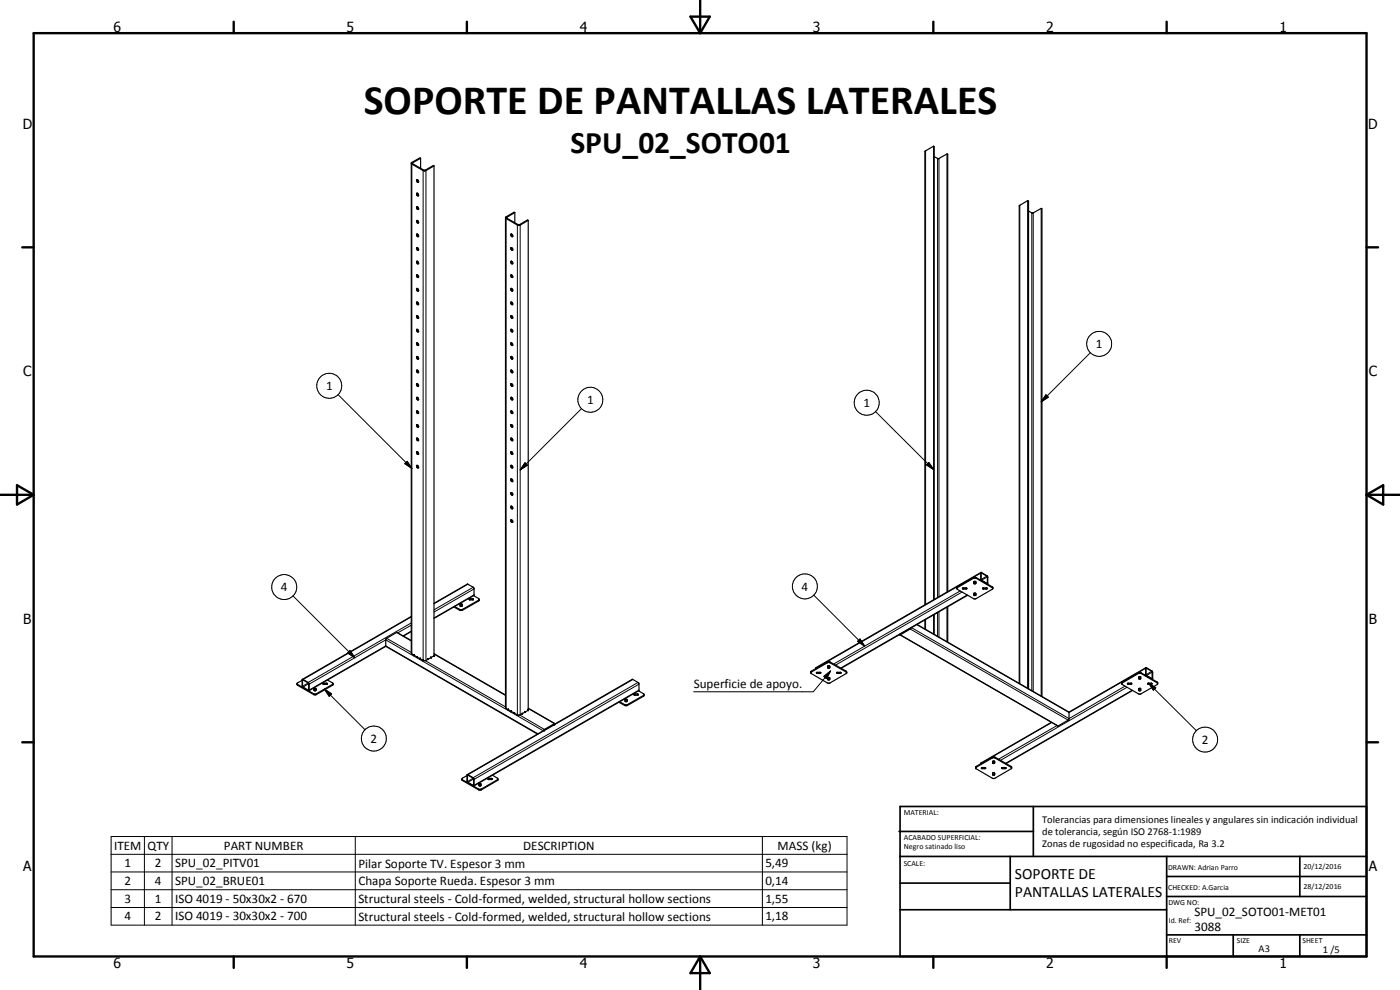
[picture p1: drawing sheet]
<svg xmlns="http://www.w3.org/2000/svg" width="420mm" height="297mm" viewBox="0 0 420 297" stroke-linecap="round" stroke-linejoin="round" font-family="sans-serif">
<g fill="none" stroke="#000" stroke-width=".35">
<path d="M123.4 49l3.9 2.3 2.9-1.5M125 58a.44 .44 0 0 1 .5 .3 .44 .44 0 0 1-.1 .5l-.4-.4zM125.1 53.9a.41 .41 0 0 0 0 .6 .41 .41 0 0 0 .5 0M125.1 58h.1M125.1 53.9h.1M125.2 53.9l.4 .6M125.2 58l.4 .7M125.2 53.9l.4 .7M126.2 47.5l-.2-.1-2.6 1.5v147.1l3.9 2.2h.5l2.4-1.4v-147M126.2 47.5l-2.4 1.4v.2l3.5 2 2.7-1.4 .2 .1M126.2 47.5v3M280.2 43.9l-2.6 1.6v136"/>
<path d="M280.2 43.9l.2 .1v135.9M280.2 43.9v136.1M284.2 46.2l-2.5 1.4-1.3-.6M284.2 46.2l.2 .1v131.2M284.2 46.2v131.5M125 78.4a.38 .38 0 0 1 .5 .3 .38 .38 0 0 1-.2 .5zM125 70.3a.38 .38 0 0 1 .5 .2 .38 .38 0 0 1-.2 .5zM125 66.2a.38 .38 0 0 1 .5 .2 .38 .38 0 0 1-.2 .5zM125.1 74.3a.41 .41 0 0 0 0 .5 .41 .41 0 0 0 .5 .1M125.1 74.3h.1M125.1 62.1a.41 .41 0 0 0 0 .5 .41 .41 0 0 0 .5 .1M125.2 62l.4 .7"/>
<path d="M125.2 74.3l.4 .6M125.2 62l-.1 .1M125.2 78.4l.4 .7M125.2 62.1l.1 .4 .3 .2M125.2 74.3l.1 .4 .3 .3M125.2 70.2l.4 .7M125.2 66.1l.1 .4 .3 .3M151.7 65.4l3.9 2.2 .5-.1 2.4-1.4M152 65.4h.1M152 65.2v.2M152.1 65.4l3.5 2 2.7-1.4 .2 .1M152.1 65.2h-.1"/>
<path d="M153.3 70.3l.4 .1 .2 .6a.47 .47 0 0 1-.5-.2 .47 .47 0 0 1-.1-.5zM153.3 74.3l.4 .1 .2 .7-.5-.3zM153.4 78.4l.3 .1 .2 .6a.49 .49 0 0 1-.5-.2 .49 .49 0 0 1 0-.5zM153.5 70.2l.4 .7M153.5 74.3l.4 .7M153.5 78.4l.4 .7M154.5 63.8l-.2-.1-2.6 1.6v147.1l3.9 2.2 .5-.1 2.4-1.4v-147M154.5 63.8l-2.4 1.4M154.5 63.8v3M308.4 60.2l-2.5 1.5v143.3M308.4 60.2l.3 .1v146.3M308.4 60.2v146.3"/>
<path d="M312.5 62.5l-2.5 1.4-1.3-.6M312.5 62.5l.2 .1v146.4M312.5 62.5v146.3M125 94.8a.38 .38 0 0 1 .5 .2 .38 .38 0 0 1-.2 .5zM125 98.8a.38 .38 0 0 1 .5 .3 .38 .38 0 0 1-.2 .5zM125 90.7a.51 .51 0 0 1 .5 .7l-.3-.1zM125 86.6a.44 .44 0 0 1 .5 .2 .44 .44 0 0 1-.1 .6l-.4-.4zM125.1 82.5l.1 .6 .3 .2 .1-.2M125.1 98.8h.1M125.1 90.6h.1M125.1 86.5h.1M125.1 82.5h.1"/>
<path d="M125.2 82.5l.4 .6M125.2 90.6l.1 .5 .3 .2M125.2 98.8l.4 .7M125.2 94.7l.1 .4 .3 .3M125.2 86.5l.4 .7M153.3 90.7l.5 .1v.6l-.4-.2zM153.3 94.8h.4l.2 .7a.47 .47 0 0 1-.5-.2 .47 .47 0 0 1-.1-.5zM153.4 82.5l.3 .1 .2 .6a.48 .48 0 0 1-.6-.2 .48 .48 0 0 1 .1-.5zM153.4 98.8l.5 .4v.4a.5 .5 0 0 1-.5-.2 .5 .5 0 0 1 0-.6zM153.5 86.5a.43 .43 0 0 0-.2 .6 .43 .43 0 0 0 .6 .2M153.5 82.5l.4 .6M153.5 86.5l.4 .7"/>
<path d="M153.5 90.6l.4 .7M153.5 94.7l.4 .7M153.5 98.8l.4 .7M153.5 86.5l.4 .4v.4M125 119.3a.38 .38 0 0 1 .5 .2 .38 .38 0 0 1-.2 .5zM125 115.2a.44 .44 0 0 1 .5 .2 .44 .44 0 0 1-.1 .6l-.4-.4zM125 111.1a.36 .36 0 0 1 .5 .2 .36 .36 0 0 1-.2 .5zM125.1 119.2h.1M125.1 115.1h.1M125.1 111h.1M125.1 102.9a.41 .41 0 0 0 0 .5 .41 .41 0 0 0 .5 .1M125.1 102.9h.1"/>
<path d="M125.2 102.9l.4 .6M125.2 119.2l.1 .4 .3 .3M125.2 115.1l.4 .7M125.2 111l.4 .7M125.2 107l.4 .7M125.2 102.9l.1 .4 .3 .2M153.3 102.9l.4 .1 .2 .6-.5-.2zM153.3 107l.4 .1 .2 .6-.5-.2zM153.4 111l.5 .4-.1 .4a.51 .51 0 0 1-.5-.2 .51 .51 0 0 1 .1-.6zM153.5 102.9l.4 .6M153.5 107l.4 .7M153.5 111l.4 .7"/>
<path d="M153.5 115.1l.4 .7M153.5 119.2l.4 .7M153.5 115.1l.4 .4v.4M153.5 119.2l.3 .2 .1 .5M153.5 115.1a.43 .43 0 0 0-.2 .6 .43 .43 0 0 0 .6 .2M153.5 119.2l-.2 .2 .1 .4 .5 .1M125 135.6a.38 .38 0 0 1 .5 .2 .38 .38 0 0 1-.2 .5zM125 123.4a.38 .38 0 0 1 .5 .2 .38 .38 0 0 1-.2 .5zM125 139.7a.36 .36 0 0 1 .5 .2 .36 .36 0 0 1-.2 .5zM125 131.5a.38 .38 0 0 1 .5 .2 .38 .38 0 0 1-.2 .5zM125.1 139.6h.1M125.1 131.4h.1"/>
<path d="M125.1 127.4a.5 .5 0 0 0 .4 .8M125.1 127.4h.1M125.2 127.4l.4 .5-.1 .2M125.2 135.6l.4 .6M125.2 123.3l.1 .4 .3 .3M125.2 139.6l.1 .4 .3 .3M125.2 131.4l.1 .5 .3 .2M125.2 127.4l.4 .7M125.5 128.1v.1M153.3 123.4h.4l.2 .6a.47 .47 0 0 1-.5-.1 .47 .47 0 0 1-.1-.5zM153.3 131.5l.4 .1 .2 .6-.5-.2zM153.3 135.6h.4l.2 .7-.5-.2z"/>
<path d="M153.4 127.4l.5 .4v.3a.5 .5 0 0 1-.5-.2 .5 .5 0 0 1 0-.5zM153.4 139.6l.5 .4-.1 .4a.51 .51 0 0 1-.5-.3 .51 .51 0 0 1 .1-.5zM153.5 123.3l.4 .7M153.5 127.4l.4 .7M153.5 131.4l.4 .7M153.5 135.6l.4 .6M153.5 139.6l.4 .7M153.3 156l.4 .1 .2 .6-.5-.2zM153.3 151.9l.4 .1 .2 .6-.5-.2zM153.5 143.7l.4 .7M153.5 147.8l.4 .7M153.5 151.9l.4 .7"/>
<path d="M153.5 156l.4 .6M153.5 143.7l.4 .4v.3M153.5 147.8l.3 .2 .1 .5M153.5 143.7a.43 .43 0 0 0-.2 .5 .43 .43 0 0 0 .6 .2M153.5 147.8l-.2 .2 .1 .3 .5 .2M140.4 175.3l-10.2 5.7M140.4 175.3h.1M140.4 175.3l1.8 1.1 .1 2.2M140.8 179.7l1-.1 .3 .2-1.1 .2zM140.8 180h1.2M142.1 178.7l1.5 .9 .2 .6-5 2.9h-.8l-1.8-1M142.2 178.6l-12 6.9"/>
<path d="M142.3 178.6h-.1M143.8 179.9l-5.2 3h-.5l-1.7-.9M287.1 176.5l5.3-3.1 .6 .1 5 3M287.2 176.1l5.1-2.9h.5l5 2.9 .2 .5-5 3-.6 .1-5.1-2.9zM288.9 176.4h1.2M290.1 176.4v.1M290.1 176.4l-1.3 .2 1.3 .1M290.1 176.7h.1M290.1 176.5v.2M290.4 178.6l-38 21.9M292.3 174.5h.6v.6h-.6zM292.3 178l.6 .1v.5h-.6z"/>
<path d="M292.9 178.3l-.6 .1M292.9 174.8l-.3 .2-.3-.2M294.4 171.7v2.4l1.9 1.1M294.4 171.7l1.9 1.1v2.4M294.4 171.7l-49.5 28.6-.1 .3M294.5 172l1.7 .9v2.1l-1.7-1.1zM294.5 174l.1 .1M295 176.4h1.2M296.2 176.4l-1.3 .1 .2 .2h1.1M296.2 176.4v.1M296.2 176.5v.2M296.2 176.7h.1"/>
<path d="M296.4 175.2h-.1M115.8 193.9l-23.1 13.4M115.8 193.9l45.5 26.4M123.4 185l-32.6 18.8M123.4 189.5l-2.3 1.3M123.4 192.2l-4.3-2.5-3.2 1.9-.1 2.3M130.2 196.1l21.5 12.4M138.1 181.3l.5-.1 .1 .7h-.6zM138.1 181.5l.6 .1M248.5 199.8h.5v.6h-.6zM270 190.5l47.4 27.3 3.3-1.9 .1-2.2M273.3 188.5l-3.2 1.8"/>
<path d="M273.4 188.4l-3.2 2.1-.3-.1M275.2 187.4l45.6 26.3M277.6 186v2.7M280.2 184.5v5.7M280.4 184.4v5.9M284.2 182.2v10.3M284.4 182v10.7M90.7 204.1l-1.5 .9v.5l5.2 3 .5-.1 4.9-2.8 .2-.5M90.8 203.8v2.4l1.9 1M90.8 203.8l1.9 1.2v2.2M90.8 204l1.8 1v2.1l-1.7-1zM94.2 206.9l.2-.1 .5 .1"/>
<path d="M94.3 206.5h.5v.7h-.5zM97 205.3h1.2M97 205.3l.1-.3h1l.1 .3M98.2 204l1.7 1v.3l-5.3 3-5.5-3.1M158.5 212.5l8.1 4.6M166.4 217.3l-3 1.8M166.4 217.3h.1M166.7 217.2l-.3-.1-3 1.8-.3 .3M187.6 210.4l.1 .1M187.6 210.1v.1M187.7 209.8h.4v.7l-.5-.1zM187.7 210.1l.5 .1"/>
<path d="M187.7 210.1h-.1M190.3 208.5v-.2l.3-.1h.8l.1 .3M190.3 208.5h1.2M191.6 207.3l1.6 .9-.1 .7-5.1 2.9-2.3-1.1M193.3 208.4l-5.1 3.1h-.6l-1.6-.9M245 201.8l1.2-.1 .1 .2-1.1 .2zM245.1 201.8h1.2M248.4 203.6l.2 .2 .4-.2M248.4 200.1l.2 .2 .4-.2M248.4 203.4h.6v.6l-.6-.1zM251.2 201.8h1.1M251.2 201.8l.1 .3 1.1-.2"/>
<path d="M252.3 201.8l.1 .1M252.4 201.9h.1M254.1 201.8l-5.5-3-5.1 2.8-.1 .5 4.9 2.8 .7 .1 5.1-3.1-.2-.5-5.3-2.9-5.1 2.9-.2 .5M315.5 216.7l-21.2 12.3v.2M336.6 205.1l5-3 .5-.1 5.2 2.9v.5l-5.3 2.9-5.4-3.1 .2-.6 4.8-2.7 .7-.1 5 2.8 .2 .5M338.4 205h1.2M338.4 205l.1 .3 1.2-.2M339.6 205v.1M339.6 205.1h.1M339.9 207.2l-38 21.9M341.7 203.4h.6M341.7 206.7l.6-.2v.7h-.6z"/>
<path d="M341.7 206.9h.6M341.7 203.1h.6v.6h-.6zM343.9 200.3l-23.1 13.4M343.9 200.3l2 1.2v2.1l-.1 .2M343.9 200.3v2.3l1.8 1.2M344 200.5l1.7 1v2.1l-1.7-1zM344.5 205h1.1M344.5 205l.1 .3h1l.2-.2-.2-.1M344.5 205h1.2M345.7 203.8h.1M345.8 203.5l-.1 .1M138.6 233.8l5.4 3.1 5.4-3.1"/>
<path d="M140.2 232.5v2.1l1.8 1.2M140.2 232.4l49.5-28.6 2 1.1v2.4l-49.5 28.5M140.3 232.6l1.8 1v2l-1.7-.9zM140.4 232.6h.1M140.4 232.4l-.2 .1M140.4 232.4v.1M140.4 232.5l1.8 1.1-.1 2.2M142 235.8h.1M142.1 235.8h.1M143.7 235.2l.6-.1v.7h-.5zM144.3 235.5l-.4-.2-.2 .2M146.5 233.6h1.1l.1 .2-1.1 .1z"/>
<path d="M146.5 233.8h1.1M147.8 232.6l1.6 1v.5l-5.3 3-.5-.1-5-2.9 .2-.6 1.4-.8M292.8 230.4l5.3-3.1 .6 .2 4.9 2.9M293 230l5.3-2.9 5.1 2.9 .2 .5-4.9 3-.6 .1-5.2-3zM294.5 230.4l1.1-.1 .2 .2-1.1 .1zM294.6 230.3h1.1M297.9 231.9l.5-.1 .1 .7h-.6zM297.9 228.4h.6l-.1 .6h-.5zM298.5 229h-.1M298.5 232.5h-.1M298.5 228.6l-.1 .3-.5-.2M298.5 232.2h-.6"/>
<path d="M300.6 230.4l1.1-.1 .2 .2-1.1 .1zM300.6 230.3h1.2"/>
<circle cx="125.3" cy="107.3" r=".37"/>
</g>
<g fill="none" stroke="#000" stroke-width=".3">
<path d="M123.6 48.7l.2 .2-.2 .3v147M127.2 51.1l-.2 .1v147M127.6 51.1l.2 .1v147M277.8 45.3v136.1M281.4 47.5v131.8M281.8 47.5v131.6M151.9 65.1l.2 .1-.2 .4v146.9M155.5 67.4l-.2 .1v147M155.9 67.4l.2 .1v147M306.1 61.6v143.5M309.7 63.9v143.3M310.1 63.9v143.5"/>
<path d="M101.5 118.4l22.1 22.1M313.9 118.4l.7 .8-2.1 1.4zM327.2 105.8l-14.7 14.8M121.5 139.1l.7-.7 1.4 2.1zM157.6 138.9l.7 .7-2.2 1.4zM174.5 122.6l-18.4 18.4M262.8 123.5l17.4 17.4M278 139.5l.8-.7 1.4 2.1zM278.8 138.8l1.4 2.1-2.2-1.4zM87.9 178.8l18.6 18.6M140.4 175.3l-10.2 5.8M141 179.6v.3"/>
<path d="M141.8 179.6v.3M142 176.2l-11.8 6.8M142.3 176.7l-12.1 6.9M142.3 178.5l-12.1 6.9M244.2 178.6l15.3 15.2M287.3 176.1v.2M288.2 177.3l-38 21.9M288.7 177.6l-37.9 22M289.1 176.5v.2M289.8 176.4l-.3 .1M289.8 176.5v.2M290.3 178.5l-38 21.9"/>
<path d="M292.1 173.3v.2M292.9 174.6l-.6 .3M293 173.3v.2M294.3 172l-49.5 28.5M294.3 173.7l-.3 .2M294.6 172h-.1M295.2 176.5v.2M295.9 176.5v.2M296.2 172.8l-1.7 1.1M296.3 173.1l-1.7 1M296.3 174.9l-.1 .1M297.8 176.1v.2"/>
<path d="M104.3 195.9l.8-.7 1.4 2.2zM105.1 195.2l1.4 2.2-2.2-1.5zM116 191.5l7.4 4.2M119 189.8l4.4 2.5M123.4 185.1l-32.4 18.8M123.4 186.9l-30.9 17.9M123.4 187.6l-4 2.3M123.4 189.4l-2.4 1.4M124.4 196.5l-.2 .2M125.3 197l-.2 .2M126.1 197.5l-.1 .2M127.1 198l-.2 .3"/>
<path d="M127.7 198.2l24 13.9M128.4 197.7l.2 .2M129.3 197.1l.1 .3M130.2 196.6l.1 .3M130.2 196.3l21.5 12.4M138 182.8v.3M138.8 182.8v.3M143.6 180.1v.2M248.3 198.6v.3M249 199.9l-.5 .3M249.1 198.6v.3M258.1 191.7l1.4 2.1-2.1-1.4z"/>
<path d="M270.2 190.3h.1M270.2 190.5l47.4 27.3M271.7 189.4h.1M272 189.2h.1M273.2 188.7l47.4 27.4M273.6 188.3l47.2 27.3 16.8-9.7M275.1 187.4l45.7 26.4 23-13.3M277.8 185.9v2.9M281.4 183.8v7.1M281.8 183.6v7.5M89.3 205.4v.2M91 204l-.2 .1"/>
<path d="M92.5 204.9l-1.7 1M92.6 205.1l-1.6 1.1M92.6 207l-.1 .1M92.8 205.3l23-13.3 47.2 27.2M92.8 207.1l23-13.3 45.6 26.4M94.1 208.2v.2M94.9 208.2v.2M97.2 205v.2M97.4 206.8l2.1 1.4-.7 .7zM97.4 206.8l12.1 12.1M97.9 205v.2M99.8 205.4v.2"/>
<path d="M152.6 212.8l-.1 .2M153.5 213.3l-.1 .3M154.5 213.8l-.2 .3M155.4 214.3l-.2 .3M156 214.5l7.4 4.4M156.7 214l.1 .2M157.6 213.5l.1 .2M158.4 213l.2 .2M158.5 212.6l7.9 4.5M164.5 218.4h.1M164.8 218.2h.1M166.4 217.3h.1"/>
<path d="M187.5 211.4v.3M188.3 211.4v.3M189.9 203.9l-49.5 28.6M190.6 208.2v.2M191.3 208.2v.2M191.5 204.8l-49.5 28.5M191.8 205.3l-49.5 28.5M191.8 207.1l-49.5 28.5M193.1 208.7v.2M243.5 201.4v.2M245.3 201.8v.3M245.9 201.7l-.2 .1"/>
<path d="M246 201.8v.3M247.3 202.9l1.9-1.6-1.2 2.3zM249.2 201.3l-5.1 6.3h-35.9M251.4 201.8v.3M252.1 201.8v.3M253.9 201.4v.2M315.6 216.8l-21.3 12.3M317.2 217.7l-17.5 10.1M336.8 204.6v.3M338.2 206.2l-37.9 21.9M338.7 205.1v.2M339.2 205l-.2 .1"/>
<path d="M339.4 205.1v.2M339.8 207.1l-38 21.9M341.6 201.9v.2M342.3 203.2l-.5 .3M342.5 201.9v.2M343.8 202.3l-.3 .2M344.1 200.5l-.2 .1M344.8 205l2.1 1.4-.8 .7zM344.8 205.1v.2M344.8 205l14.3 14.2M345.4 205.1v.2M345.6 201.4l-1.7 1"/>
<path d="M345.8 201.7l-1.7 .9M345.8 203.5l-.2 .1M347.3 204.6v.3M138.8 234v.2M140.4 232.6l-.1 .1M142 233.5l-1.7 1M142.1 233.7l-1.7 1M142.1 235.5l-.1 .1M143.6 236.7v.3M144.5 236.7v.3M146.7 233.6v.2M147.4 233.6v.2"/>
<path d="M149.3 234v.2M293 230v.2M294.8 230.4v.2M295.4 230.3l-.2 .1M295.5 230.4v.2M297.8 227.2v.3M298.5 228.5l-.5 .3M298.7 227.2v.3M300.9 230.4v.2M301.6 230.4v.2M303.4 230v.2M33.3 251h220.9v26.6h-220.9z"/>
<path d="M33.3 256.3h220.9M43.3 251v26.6M51.6 251v26.6M106.6 251v26.6M228.8 251v26.6M33.3 261.6h220.9M33.3 267h220.9M33.3 272.3h220.9"/>
<circle cx="98.8" cy="115.8" r="3.8"/>
<circle cx="177.2" cy="120" r="3.7"/>
<circle cx="329.9" cy="103.2" r="3.8"/>
<circle cx="260.1" cy="120.8" r="3.8"/>
<circle cx="85.3" cy="176.1" r="3.7"/>
<circle cx="241.5" cy="175.9" r="3.7"/>
<circle cx="112.2" cy="221.6" r="3.8"/>
<circle cx="361.7" cy="221.9" r="3.8"/>
</g>
<g fill="#000">
<circle cx="163.4" cy="219.1" r=".18"/>
<circle cx="166.4" cy="217.3" r=".18"/>
</g>
<g fill="none" stroke="#000" stroke-width=".71">
<path d="M10.1 9.9h400v277.1h-400zM70.1 6.5v3.4M140.1 6.5v3.4M207.2 5h5.8l-2.9 4.9zM210.1 0v9.9M280.1 6.5v3.4M350.1 6.5v3.4M6.7 74.2h3.4M410.1 74.2h3.5M.1 148.5h10M5.1 145.6l5 2.9-5 2.9zM410.1 148.5h10"/>
<path d="M410.1 148.5l5-2.9v5.8zM6.7 222.7h3.4M410.1 222.7h3.5M70.1 287v3.4M140.1 287v3.4M210.1 287v10M210.1 287l2.9 5h-5.8zM280.1 287v3.4M350.1 287v3.4"/>
</g>
<g fill="none" stroke="#000" stroke-width=".51">
<path d="M269.8 249.5h40.3M270.1 242h140v45h-140zM270.1 257h140M303.2 257v16M310.1 242v15M350.1 257v30M390.1 257v12M270.1 265h33.1M270.1 273h80M350.1 269h60M350.1 263h60M350.1 280.5h60"/>
<path d="M370.1 280.5v6.5M390.1 280.5v6.5"/>
</g>
<path d="M313.9 118.4l.7 .8-2.1 1.4zM121.5 139.1l.7-.7 1.4 2.1zM157.6 138.9l.7 .7-2.2 1.4zM278.8 138.8l1.4 2.1-2.2-1.4zM105.1 195.2l1.4 2.2-2.2-1.5zM258.1 191.7l1.4 2.1-2.1-1.4zM97.4 206.8l2.1 1.4-.7 .7zM247.3 202.9l1.9-1.6-1.2 2.3zM344.8 205l2.1 1.4-.8 .7z" fill="#000"/>
<text font-size="12.6" x="109.2" y="34.1">SOPORTE DE PANTALLAS LATERALES</text>
<text font-size="9.4" x="171.2" y="45.8">SPU_02_SOTO01</text>
<g font-size="4.7">
<text x="304.6" y="263.8">SOPORTE DE</text>
<text x="304.6" y="269.2">PANTALLAS LATERALES</text>
</g>
<g font-size="4.2">
<text x="34" y="9.6">6</text>
<text x="104" y="9.6">5</text>
<text x="174" y="9.6">4</text>
<text x="244" y="9.6">3</text>
<text x="314" y="9.6">2</text>
<text x="384" y="9.6">1</text>
<text x="6.8" y="38.7">D</text>
<text x="410.6" y="38.7">D</text>
<text x="7" y="112.9">C</text>
<text x="410.8" y="112.9">C</text>
<text x="7" y="187.1">B</text>
<text x="410.8" y="187.1">B</text>
<text x="7" y="261.4">A</text>
<text x="410.8" y="261.4">A</text>
<text x="34" y="290.4">6</text>
<text x="104" y="290.4">5</text>
<text x="174" y="290.4">4</text>
<text x="244" y="290.4">3</text>
<text x="314" y="290.4">2</text>
<text x="384" y="290.4">1</text>
</g>
<g font-size="3.9">
<text x="328.9" y="104.5">1</text>
<text x="97.9" y="117.1">1</text>
<text x="176.2" y="121.2">1</text>
<text x="259.2" y="122.1">1</text>
<text x="84.3" y="177.4">4</text>
<text x="240.6" y="177.2">4</text>
<text x="208.2" y="206.5">Superficie de apoyo.</text>
<text x="111.2" y="222.9">2</text>
<text x="360.7" y="223.2">2</text>
<text x="34.3" y="254.9">ITEM</text>
<text x="44.3" y="254.9">QTY</text>
<text x="67.2" y="254.9">PART NUMBER</text>
<text x="157" y="254.9">DESCRIPTION</text>
<text x="233.4" y="255.1">MASS (kg)</text>
<text x="37.4" y="260.2">1</text>
<text x="46.5" y="260.3">2</text>
<text x="52.6" y="260.3">SPU_02_PITV01</text>
<text x="107.6" y="260.3">Pilar Soporte TV. Espesor 3 mm</text>
<text x="229.7" y="260.3">5,49</text>
<text x="37.4" y="265.6">2</text>
<text x="46.5" y="265.6">4</text>
<text x="52.6" y="265.6">SPU_02_BRUE01</text>
<text x="107.6" y="265.6">Chapa Soporte Rueda. Espesor 3 mm</text>
<text x="229.7" y="265.6">0,14</text>
<text x="37.4" y="270.9">3</text>
<text x="46.5" y="270.9">1</text>
<text x="52.6" y="270.9">ISO 4019 - 50x30x2 - 670</text>
<text x="107.6" y="270.9">Structural steels - Cold-formed, welded, structural hollow sections</text>
<text x="229.7" y="270.9">1,55</text>
<text x="358.5" y="275">SPU_02_SOTO01-MET01</text>
<text x="37.4" y="276.2">4</text>
<text x="46.5" y="276.2">2</text>
<text x="52.6" y="276.2">ISO 4019 - 30x30x2 - 700</text>
<text x="107.6" y="276.3">Structural steels - Cold-formed, welded, structural hollow sections</text>
<text x="229.7" y="276.2">1,18</text>
<text x="358.5" y="279.4">3088</text>
</g>
<g font-size="3.1">
<text x="312.7" y="246.8">Tolerancias para dimensiones lineales y angulares sin indicación individual</text>
<text x="312.7" y="250.4">de tolerancia, según ISO 2768-1:1989</text>
<text x="312.7" y="254">Zonas de rugosidad no especificada, Ra 3.2</text>
<text x="377.7" y="285.6">A3</text>
<text x="397" y="285.9">1 /5</text>
</g>
<g font-size="2.4">
<text x="271.2" y="244.4">MATERIAL:</text>
<text x="271.3" y="252">ACABADO SUPERFICIAL:</text>
<text x="271.3" y="254.6">Negro satinado liso</text>
<text x="271.2" y="259.7">SCALE:</text>
<text x="350.6" y="261">DRAWN: Adrian Parro</text>
<text x="391.2" y="260.6">20/12/2016</text>
<text x="350.6" y="267">CHECKED: A.Garcia</text>
<text x="391.2" y="266.7">28/12/2016</text>
<text x="350.6" y="271.4">DWG NO:</text>
<text x="350.8" y="276.9">Id. Ref:</text>
<text x="350.8" y="282.8">REV</text>
<text x="371.2" y="282.9">SIZE</text>
<text x="390.9" y="282.9">SHEET</text>
</g>
</svg>
